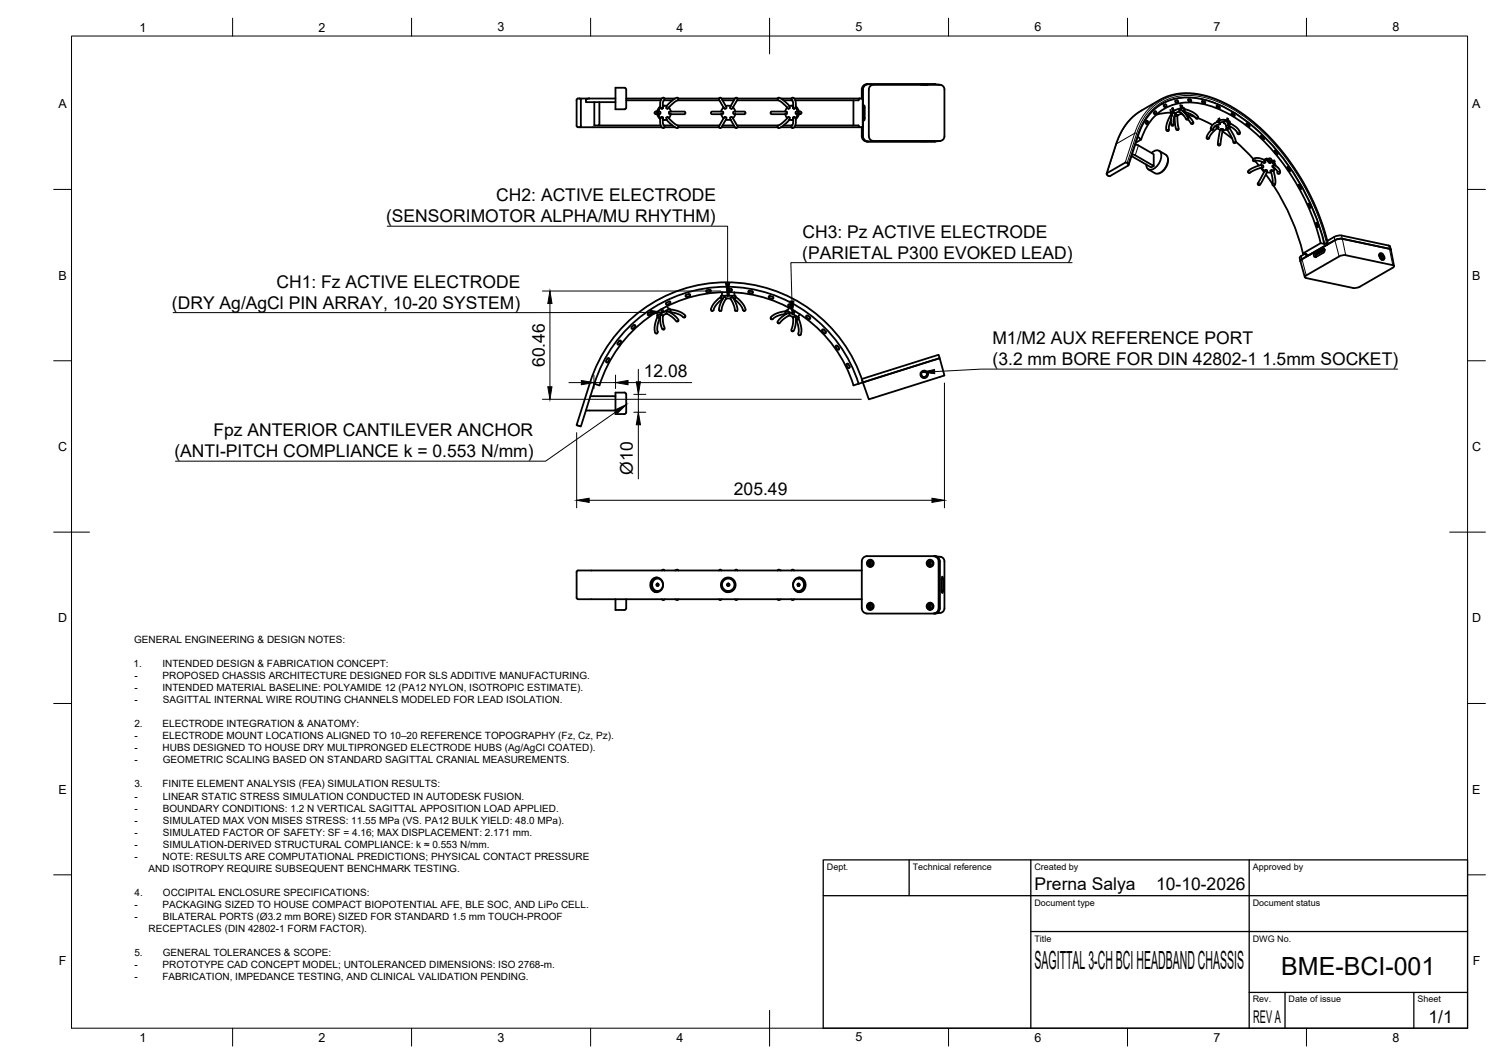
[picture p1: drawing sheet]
<svg xmlns="http://www.w3.org/2000/svg" width="420mm" height="297mm" viewBox="0 0 420 297" stroke-linecap="round" stroke-linejoin="round" font-family="sans-serif">
<!-- layer: Visible -->
<g fill="none" stroke="#000" stroke-width=".51">
<path d="M161.1 27.9v7.2l.4 .4M161.5 35.5h23.4M161.9 27.5l.4 .4M162.3 27.9v7.2M162.3 35.1l-.4 .4M163.7 27.9v.6h8.2M164.6 27.5l-.9 .4M166 28.5v6.5h1.4v-6.5M167.4 35h17.2M171.9 24.5h2.5a1.11 1.11 0 0 1 .5 1.4v3.2a1.07 1.07 0 0 1-.5 1.4h-2.5zM171.9 27.5h-10.4l-.4 .4M174.9 28h9.7"/>
<path d="M174.9 27.5h10M183.2 31.1h.2M183.2 31.9h.7M183.2 31.1l-.3 .4 .3 .4M183.6 31.9l.3 .7 .5 .6M183.9 31.1h-.5l.3 .3v.3l-.3 .2M183.9 31.9h.1M183.9 31.1h.1M184 31.1a.4 .4 0 0 1 .5 .4 .4 .4 0 0 1-.5 .4l.6 1.1 .3-.4 .3 .3v1.7l.5 .8-.3 .4-.4-.2-.4-.6-.1-2M184.4 29.8l-.5 .5-.3 .8M184.5 30l.1-1.9 .4-.7 .4-.1 .3 .4-.5 .7v1.8l-.3 .2-.3-.4-.6 1.1M185.2 33.5h.5"/>
<path d="M185.2 29.6h1.1l-.2 .5 .4 .3 .2-.2M185.3 29.5h.4M185.3 29.5h-.1M185.4 35h2.5M185.4 28h2.5M185.7 35.5h2.9M185.7 27.5h2.9M186.1 32.8l.2 .6h-1.1M186.2 29.6l1.9-1.8 .7-.4 .6-.1 .1 .6-1.3 .8-1.4 1.3M186.6 32.8l1.6 1.5 1.2 .8 .1 .5-.4 .2-.7-.4-2.2-2M186.7 32.8l-.2-.2-.4 .3M186.8 30l-.2 .2"/>
<path d="M186.8 30l.6 1.1M186.9 31.7l.5 .2-.6 1.1M187.4 31.9h.1M187.4 31.1h.1M187.4 31.1l-.5 .2v.5M187.4 31.1h3.8l.3 .3-.3 .5h-3.8M189.3 35h11.7M189.3 28h11.7M189.5 35.5h11.4M189.5 27.5h11.4M201.5 31.1h-2.6l-.3 .3 .3 .5h2.6M201.5 31.1a.41 .41 0 0 1 .6 .4 .41 .41 0 0 1-.6 .4l.6 1.1"/>
<path d="M201.6 35.5h3.7M201.6 27.5h3.7M201.8 35h3.2M201.8 28h3.2M202.1 30h.1M202.1 30l-.6 1.1M202.1 33l-1.2 2.2 .1 .5 .6-.2 1.2-2.1M202.8 29.6l-1.2-2.1-.6-.2-.1 .5 1.2 2.2M202.8 29.6h.1M202.9 32.9l-.4-.3-.4 .4M202.9 32.8l-.1 .6h1.3l1.3 2.2 .5 .1 .1-.5-1.3-2.2M204 32.9l.4-.3 .4 .4"/>
<path d="M204 32.8l.1 .6M204.1 29.6l-1-.1-.3 .1 .1 .2a.38 .38 0 0 1-.3 .5 .38 .38 0 0 1-.5-.3M204.1 29.6l1.3-2.2 .5-.1 .1 .5-1.2 2.2M204.1 29.6a.41 .41 0 0 0 .1 .7 .41 .41 0 0 0 .6-.3M204.8 30l.6 1.1M204.8 30h-.1M205.4 31.1h2.6l.3 .4-.3 .4h-2.6M205.4 31.1l-.5 .2v.4l.5 .2-.6 1.1M205.9 35h11.6M205.9 28h11.6M206 35.5h11.2M206 27.5h11.2"/>
<path d="M218.2 35.5h2.9M218.2 27.5h2.9M218.9 35h2.4M218.9 28h2.4M219.4 31.1l.4 .2v.5M219.4 31.1h-3.9l-.2 .3 .2 .5h3.9M219.8 31.7l-.4 .2 .5 1.1M219.9 30l.2 .2M219.9 30l-.5 1.1M220.1 32.8l-1.4 1.5-1.4 .8v.5l.3 .2 .8-.4 2.2-2M220.1 32.8l.2-.2 .3 .3M220.6 29.6l-1.9-1.8-.8-.4-.5-.1-.1 .6 1.4 .9 1.2 1.2"/>
<path d="M220.6 32.8l-.1 .6h1.1M221.1 29.5h.3M221.5 29.5h.1M221.6 32.8a.72 .72 0 0 1 .7 1l-.2 1.4-.4 .5h-.5l-.1-.4 .4-.8zM221.6 29.6h-1.1l.1 .6-.3 .2-.2-.2M221.6 33.5h-.5M221.9 35.5h18.8M221.9 27.5h18.3M222.2 35h17.6l.1 .3 .3 .2M222.2 30l.2-.7-.2-1.3-.3-.5-.5-.2-.3 .5 .4 .5 .1 1.3a.54 .54 0 0 0 .3 .8l.3-.4 .6 1.1M222.3 29.8l.6 .5 .3 .8M222.8 31.9h.1"/>
<path d="M222.8 31.1h.1M222.8 31.1a.4 .4 0 0 0-.6 .4 .4 .4 0 0 0 .6 .4l-.6 1.1M222.8 31.1h.7M223.2 31.9l-.3 .7-.6 .6M223.4 31.1l-.4 .3 .1 .3 .3 .2h-.6M223.4 31.9h.1M223.5 31.1l.4 .4-.4 .4M238.4 28v7M239.8 27.9l-17.6 .1M240.2 27.5l.7 .1 .2 .3M240.2 27.5l-.4 .4M240.7 35.5v2.5a1.47 1.47 0 0 0 1.5 1.5"/>
<path d="M241.1 35.1l-.4 .4M241.3 29.5h.2l.1 .5v3l-.2 .6-.2-.6zM242.2 39.5h18.9M242.2 23.5h18.9M242.2 23.5a1.45 1.45 0 0 0-1.5 1.5v2.5M244 39.4h18.6M244 39.3a1.28 1.28 0 0 1-1.3-1.3v-13a1.3 1.3 0 0 1 1.3-1.3h18.6a1.29 1.29 0 0 1 1.2 1.3v13a1.3 1.3 0 0 1-1.2 1.3M257.1 39.4h2.1zM257.1 23.6h2.1zM261.1 23.5h-18.6a1.45 1.45 0 0 0-1.5 1.5v13a1.47 1.47 0 0 0 1.5 1.5h18.6M261.1 23.5l1.6 .2M262.7 39.3l-1.6 .2"/>
<path d="M317.9 38.1l.9 .9-1.5 .8M318.8 39a13.9 13.9 0 0 1 17.7-9.9 39.9 39.9 0 0 1 19.6 13.6 62.4 62.4 0 0 1 12.8 25.2M320.3 33.8h.3l.2 .3-.5 .6-.2-.4 .2-.5M322.3 31.4l.4-.3 .3 .1v.4l-.3 .3M322.4 31.4v.3l.3 .2M325.1 29.3l.6-.2 .2 .4-.6 .4zM326.9 30.7l.3 .7M327 31.7l.3 .6M327.2 31.4l-2.5 .2-1.7 .4M327.2 32l-.9 1.5-.5 1.7a1.04 1.04 0 0 0 .3 1.4l.4-.2 .1-1.4 .5-1.3M327.3 32.3h.1M327.4 30.3l.3 .8"/>
<path d="M327.4 32.2l-.1 .1M327.6 30.1l.4 .8M328.5 32.2l-.4 .2M328.6 28.7l.6-.3-.2-.4-.7 .2 .3 .5M329 32.1l-.5 .1M329 32.1h.1M329 32l-.4 .2M329 32.1v2.1l.3 1.7-.3 .4h-.3l-.3-.8-.2-3.1M329.4 31.2h.1M329.4 31.1l.1-.4 .3-.1 1 .6 1 1.4 .1 .7-.5 .1-.9-1.3-1.1-.9M329.4 31.1v.1M329.5 31.1l-1.2 .5-.5-.3-.3 .5-.4 1.9 .1 1.2 .2 .2 .5-.3-.1-1.3 .7-1.9h-.2"/>
<path d="M329.7 29.3l.3 .9M329.9 31.7h.1M329.9 31.7l.6 .4M329.9 29.3l.3 .8M330 31.6l-.1 .1M330 31.7l-1 .5M330.1 31.6l-.2 .1M330.2 29.4l.3 .7M330.9 31.2l-.1 .1M330.9 30.5l-.1-.3a5.1 5.1 0 0 0-3.7 1.5M330.9 30.8l-.4 .2M330.9 30.8l-.1-.2a.99 .99 0 0 1 1.3 .2l2 1.1a.89 .89 0 0 1 .6 1.1l-.5 .2-1.5-1.3-2-.7"/>
<path d="M330.9 30.8l-.6 .1M331 31.5l1.7 1.6 .7 1.1v.2l-.6 .2-.9-1.3M331.6 32l2.1 .6M332.2 28.3l-.3-.5h.7l.2 .4-.6 .1M334.7 33l4 1.9M335.8 28.2l.7 .2 .2 .4-.8-.1zM338.8 34.9l1.5-.9 .6 .5-1.4 .7-.6 1-.4 .1-.3-.4zM339.4 35.3h.1M339.7 35.1l-.5 .4M339.7 35v.2M339.8 35v.3h.5M339.9 29.5l.8 .3 .1 .4-.8-.3z"/>
<path d="M339.9 34.1a2.5 2.5 0 0 1 3.8 .4M340 33.8v.2M340 35.8l.9 .4 .3-.2M340.3 35.3l.1 .2-1.8 1.7-.9 1.5-.5 .1-.1-.3 .1-.7 1.2-1.5M340.4 33.2v.6M340.7 33v.6M341.1 36h.5M341.2 36h.4M341.5 36.7l2.7 2M341.6 36v.3M341.9 34l-1.3 .2M341.9 34.1v.3l.5 .3 .2 .8 .5 .1 .1-.8-.3-.8-.7-.3-.3 .4"/>
<path d="M342.8 36.2l-1.2 .1-.6 4.1-.4 .2-.3-.1-.1-.4 .6-3.9M342.8 33v.6M342.9 35.7l-.3 .2M343.1 34.3l.4 .4M343.1 33.2v.6M343.5 35.8l1.5 2.8 .3 .9-.2 .4-.5-.1-.7-1.9-1.3-2M343.5 33.8v.2M343.5 34.7l.1-.2 .5 .2 1.6 1.1 .6 .8 .1 .7-.5 .2-1-1.4-1.6-.9M343.5 34.7l-.3 .1M343.7 35.3l-.3 .5-.5-.1M344.2 31.6l.6 .3 .2 .4-.2 .1-.6-.3M344.2 31.6l-.2 .1 .2 .4"/>
<path d="M345.3 39.6l4.8 4.8M348.4 34.5l.6 .5 .1 .2-.2 .1M348.4 34.4l-.2 .1v.3l.6 .5M352.2 38h.3l.6 .9h-.3zM309.1 48.5l2.9-8.8 .9-2.3 2.1-3.2 2.4-2.4 6.9-4.1 3-1.2 2.9-.5h2.3l2.1 .3 3.3 .7 5.4 2.3 4.5 2.9 5.5 4.6 4.5 5 4.4 6.1 3.8 6.6 2.9 6.6 2.1 7M314.9 45.5l.4 .4-.1 .3M314.9 45.5l-.6-.1-5 2.9-.1 .3 .5 .6 .4-.1 5.1-2.9M315.3 46.1l3.6-10.6 2.1-3.4 2.2-2.2a14.3 14.3 0 0 1 12.6-2.2 39.6 39.6 0 0 1 20.2 13.5 64.9 64.9 0 0 1 14 26.9M316.1 43.6l5.5 3.1 .7-.4M317.1 40.4l.9 .2 4.3 2.5v3.2l-5.2-3-.8-.2M321.7 42.7l.4-.4a1.41 1.41 0 0 1 1.9-.1 1.41 1.41 0 0 1 .4 1.8 3.9 3.9 0 0 1-3.2 3.4 1.32 1.32 0 0 1-1-1.5M323.8 42.1l1.8 1 .6 .7 .1 1.1-.5 1.7-1.2 1.4-1.2 .5-.7-.1-1.9-1.1"/>
<path d="M350.6 44.9l1.1 1.3M352.2 46.9l.9 1.1M352.3 46l-2.9 1.2a.7 .7 0 0 0-.7 1l.4 .1 1.6-.9 2.2-.8M352.5 46.8l.8 .9M352.7 45.2l-.1 .1M352.7 45.2a.6 .6 0 0 0-.2 .9l.4 .1M352.9 46.2v.4M353.2 44.6l-1.3-.4-1-.1-.7 .2-.2 .5 .3 .2 .7-.2 1 .2 1.2 .5 .3-.2-.2-.5M353.2 44.6l.1 .2M353.6 47.4l-2.2 3.8 .1 .5 .5-.2 1.9-3.4M353.6 47.4l.4 .2-.1 .5h1.2M353.6 47.4l.4 .2"/>
<path d="M353.6 44.4h-.1M353.6 48.7l1.9 2.6M353.9 44.2l-.1 .2M353.9 48.1h.1M354.1 44.8h-.8M354.3 44.4l-1.1 .2M354.4 45.1a.36 .36 0 0 0 .4 .4 .36 .36 0 0 0 .3-.3M354.9 44.9l-.6 .3-.2-.5 .3-.4 .5-.1 .3 .3v.6M355.1 45.2l.9 1-.5 .1v.3l1.1 .9 .4 1h.4l.2-.4-.2-.8-.9-.9-.6-.2M355.2 45.1l-.1 .1M355.2 45.1h.1M355.2 44.7l.9 .8 .2 .7"/>
<path d="M355.3 47.5l-.4 .1 .2 .5M355.7 47.8l.6 2.2v1.1a.51 .51 0 0 1-.1 .6 .51 .51 0 0 1-.6 .1l-.1-1.9-.4-1.8M355.8 51.8a61.2 61.2 0 0 1 8.2 18.9M355.9 44.7l-.2 .4M356.1 47l-.4 .8-.4-.4M356.1 47.3l-.2 .3M356.2 45l-.3 .4M356.2 47.1l-.1 .1M356.4 42.1h-.3v.2l.5 .7 .3 .1-.6-1M359.9 46.7l-.3-.1v.2l.5 .8 .3 .1-.5-.9M362.8 51.6l.3 .2 .4 1-.3-.2zM365.8 57.1l-.4-.2 .4 .9 .3 .3-.3-1"/>
<path d="M363.3 72.9l1.2 4.5M364 70.7l1 .3M364.6 70.9l-1.5 .9 .2 1.1M364.8 70.9v.2M364.9 71.2l.3 .1M365 71l-.1 .2M365 71h-.1M365.8 71.2l-.6 .1M367.5 71.2h.1M367.5 71.2l.1 .5-.2 .1a.66 .66 0 0 1-.1-1.2l2.4-1.3a.66 .66 0 0 1 0 1.2l-2.1 1.3M367.6 62.3l.4 .2 .1 .9-.3-.2zM368.9 67.9l-4.9 2.8"/>
<path d="M368.9 67.9l1.1 .2M369.9 69.5l-2.1 1.2-.3 .5M370 69.7l-2.5 1.5M370.1 69.8l-2.6 1.4M370.8 67.3l2.3-1.3 1.3-.3 13.6 2.8 .3 .3M370.9 68l-.9 .1M370.9 68v.2M385.3 71.3l.1-.2a.82 .82 0 0 1 .9 .4 .82 .82 0 0 1-.2 .9h-.2M385.3 71.2l.6 .5 .1 .7M385.5 72l.4-.3-.4 .3M385.5 70.7a1.19 1.19 0 0 1 1 1.8 1.19 1.19 0 0 1-1-1.8zM385.6 71.3l-.3 .1"/>
<path d="M388.3 68.8l.3 .9M388.6 69.7l.8 4.6M388.6 69.7l-.4-.3-13.2-2.7-.8-.1-1.3 .5-9.2 5.3-.4 .5M389.1 74.8l.4-.5-.4-.3-13.9-2.8-1.1 .4-9.2 5.3-.4 .4 .4 .3 13.8 2.8 1.1-.4 9.2-5.2M172.5 95.8l.1 .4 .4-.1M172.5 95.8l.6-.7h.3l.1 .3-.5 .7M177.4 91.2l.1-.3-.4-.2-.7 .9 .4 .2 .6-.6M181.1 87.6l.6-.5 .4 .1v.3l-.7 .5M181.1 87.5l-.1 .5h.4M183.3 87.2l.5 .8M183.7 88.4l.3 .4 .4-.3M183.7 88.4l-.8 2.3a2.9 2.9 0 0 0 .3 2.4h.4"/>
<path d="M184.4 88.7l-.7 2-.1 1.3 .2 .8-.2 .2M184.6 86.4l.5 .9M185 86.2l.5 .8-.4 .2M186.1 87.6l1.8 1 1.1 1.2h.3l.2-.3-1-1.4-1.8-1.2h-.4l-.1 .6-1.1 .6-.5-.2-.2 .5 .1 1.9 .5 1.6 .3 .1 .4-.4-.5-1.8v-1.7M186.3 85.5l.5 .8M186.9 84.2h.3l.1 .4-1.1 .4-.1-.4 .7-.4M187.1 87.2l1.9 .3 1.2 .5 .6 .5M187.2 86.4l.2 .4-.5 .3M187.2 86.4l-.3-.2-3.3 1.9 .1 .3M187.2 86.4l2.3 .5 1.9 1.2M190.8 88.5l.5 .1M191.4 88.1l-.1 .5"/>
<path d="M191.6 82.4l1-.3 .2 .3-1.1 .5-.2-.2zM197.4 81.1l1-.2 .2 .4-1.2 .3-.1-.2zM198.9 86.8h.1M199.4 86.5l-.4 .3M201.4 82.9l.1 .4h.5M201.4 82.9v-.3h4v.3M201.4 82.9l-1.8 1.6a2.97 2.97 0 0 0-.9 2.2l.2 .1M201.7 81.6v1M201.9 83.5l-1.7 1.5-.9 1.5M202.9 83.3l-.9 1.5-.4 1.8-.3 .2-.4-.1-.1-.3 .4-1.4 1-2 .4-.1 .2 .4h1.3l.4-.4 .5 .6 .8 1.8 .2 1-.1 .5-.5-.1-.6-2-.9-1.4M203.2 80.8l1-.2 .3 .3-.1 .3h-1l-.2-.1zM203.2 81.6v.9h.4v-.9"/>
<path d="M203.2 80.7v.5M203.6 81.1h-.4M203.6 80.7v.5M205 83.5l1.7 1.5 .9 1.7 .3 .1M205.2 81.6v1M205.4 82.9v.4h-.5M205.4 82.9l1.8 1.6 .9 1.4a.57 .57 0 0 1-.2 .9M207.9 86.8h.1M210.1 81.3l-.9-.1-.2 .4 .3 .2M210.1 81.3l.3 .2-.2 .4-.9-.1M215.4 89.1h.1M215.9 82.8l.2 .3-.3 .3-1.1-.4 .3-.4 .8 .3"/>
<path d="M219.6 86.9l-.2 .4 .4 .3M219.6 86.9l.1-.3 3.4 2-.1 .3M219.6 86.9l-2.5 .5a3.1 3.1 0 0 0-1.8 1.4l.1 .3M219.6 87.7l-1.9 .3-.9 .4-1 .7h-.3M220.3 85l1 .3 .1 .4-.2 .2-.9-.4-.1-.2zM220.4 85.9l-.5 .9M220.6 88l-1.5 .9-1.3 1.3-.6-.1v-.4l1.1-1.1 1.4-1 .7-.2 .1 .6 1.1 .6 .4-.2 .3 .2-.1 2-.6 1.9-.5-.3 .4-1.7v-2M220.9 85.1l-.3 .5M221.8 86.7l-.5 .9M222.1 86.9l-.5 .8-.3-.2M222.3 89.2l.8 2.4-.1 1.5M223 88.9l-.2 .4-.5-.3"/>
<path d="M223 88.9l.8 2.6-.1 1.9M223 93.1l.2 .4M223.2 93.6h.1M223.4 87.7l-.5 .8M223.7 93.4l-.5 .2M225.2 88.2l.5-.1 .7 .6-.1 .3-.4 .1-.7-.6zM230.2 93l.3 .1 .2-.4-.9-.8-.2 .4 .6 .7M234.4 97.2v.3l-.4 .1-.6-1 .4-.1 .6 .7M163.7 114.6h8.2M166 107.1l-1.1 3.5M166 107.1l1.4 .5M169.7 100.1l.4-.1 .1 .4"/>
<path d="M169.7 100.1l-.4 .8 .2 .3h.3l.4-.8M171.9 109.6h2.5a1.11 1.11 0 0 1 .5 1.4v3.2a1.07 1.07 0 0 1-.5 1.4h-2.5zM171.9 110.6h-7l-1.2 4M236.5 101.6l.3-.1 .2 .2 .4 .8-.2 .2-.4-.1zM238.4 107.6a37.2 37.2 0 0 0-35.4-26 37.2 37.2 0 0 0-35.5 26M239.9 107.1a38.7 38.7 0 0 0-36.9-27 38.7 38.7 0 0 0-37 27M240.8 105.8l21.4-6.8 .3 1-21.5 6.8zM241 106.8l-2.6 .8M241 106.8l21.5-6.8 1.3 4.8-21.1 6.7zM241.1 106.8a40 40 0 0 0-38.2-28 40 40 0 0 0-38.1 28l-3.7 11.9 1.2 .4 1.4-4.5M258.9 104.2a.79 .79 0 0 1-.5 1 .79 .79 0 0 1-1-.5M184.9 159.3l.4-.3 .4 .3"/>
<path d="M188.6 159.3l.5-.3 .4 .3M200.9 159.3a.39 .39 0 0 1 .3-.3 .39 .39 0 0 1 .4 .3M205.3 159.3v-.1a.38 .38 0 0 1 .4-.2 .38 .38 0 0 1 .3 .3M217.2 159.3l.3-.3 .7 .3M221.1 159.3l.3-.3 .5 .3M240.8 159.3h-79.3l-.4 .4v7.2M242.2 155.3h18.6a1.49 1.49 0 0 1 1.7 1.5v13a1.47 1.47 0 0 1-1.4 1.5M242.2 155.3a1.45 1.45 0 0 0-1.5 1.5v13a1.47 1.47 0 0 0 1.5 1.5M243.1 156.8l.3-.1-.2 .6 .2 .6a.59 .59 0 0 1-.5-.5 .59 .59 0 0 1 .2-.6zM243.2 156.7v1.1M243.2 156.3a1.01 1.01 0 0 0-.8 1 1.01 1.01 0 0 0 .8 1M243.9 157.1v.3"/>
<path d="M259.9 156.3a1.01 1.01 0 0 0-.9 1 1.01 1.01 0 0 0 .9 1M260.1 156.7a.61 .61 0 0 0-.6 .6 .61 .61 0 0 0 .6 .6M260.1 156.7l-.2 .6 .2 .6M260.6 157.1v.3M260.8 155.3a1.45 1.45 0 0 1 1.4 1.5v13a1.47 1.47 0 0 1-1.4 1.5M261.2 155.3l1.5 .1a1.29 1.29 0 0 1 1.1 1.4v13a1.31 1.31 0 0 1-1.1 1.3l-1.5 .2M161.1 166.9l.4 .4h3.7h75.6M171.9 167.3v3h2.5a1.07 1.07 0 0 0 .5-1.4v-1.6M182.3 161.7l1-.5a2 2 0 0 1 1.9 2.3 2 2 0 0 1-2.6 1.6l-.7-.7-.2-.9 .1-1zM182.6 162a1.63 1.63 0 0 1 2.3 .2 1.63 1.63 0 0 1-.1 2.3 1.63 1.63 0 0 1-2.3-.2 1.63 1.63 0 0 1 .1-2.3zM183.6 161.2a2.08 2.08 0 0 0-1.7 2.1 2.08 2.08 0 0 0 1.7 2M184.9 167.3l.4 .2 .4-.2"/>
<path d="M188.6 167.3l.5 .2 .4-.2M200.9 167.3a.39 .39 0 0 0 .3 .2 .39 .39 0 0 0 .4-.2M205.3 167.3a.38 .38 0 0 0 .4 .2 .38 .38 0 0 0 .3-.2M217.2 167.3l.3 .2 .7-.2M221.1 167.3l.3 .2 .5-.2M222 162a1.63 1.63 0 0 1 2.3 .2 1.63 1.63 0 0 1-.1 2.3 1.63 1.63 0 0 1-2.3-.2 1.63 1.63 0 0 1 .1-2.3zM222.1 161.8l1.1-.6a2.03 2.03 0 0 1 1.8 2.2 2.03 2.03 0 0 1-2.1 1.9l-.8-.5-.5-1v-1.2zM223.2 161.2a2.08 2.08 0 0 1 1.7 2.1 2.08 2.08 0 0 1-1.7 2M242.2 171.3h18.9M243.1 168.8l.3-.1-.2 .6 .2 .6a.59 .59 0 0 1-.5-.5 .59 .59 0 0 1 .2-.6zM243.2 168.7v1.1M243.2 169.8h.1"/>
<path d="M243.2 168.3a1.01 1.01 0 0 0-.8 1 1.01 1.01 0 0 0 .8 1M243.9 169.1v.3M259.9 168.3a1.01 1.01 0 0 0-.9 1 1.01 1.01 0 0 0 .9 1M260.1 168.7a.61 .61 0 0 0-.6 .6 .61 .61 0 0 0 .6 .6M260.1 168.7l-.2 .6 .2 .6M260.6 169.1v.3M263.5 161.8v3M263.5 161.8l-.2-.8-.3 .8v3l.3 .8 .2-.8"/>
<circle cx="258.2" cy="104.5" r=".79"/>
<circle cx="258.2" cy="104.5" r="1.05"/>
<circle cx="243.1" cy="157.2" r=".99"/>
<circle cx="243.3" cy="157.3" r=".59"/>
<circle cx="259.8" cy="157.2" r=".99"/>
<circle cx="260" cy="157.3" r=".59"/>
<circle cx="183.7" cy="163.2" r=".29"/>
<circle cx="183.7" cy="163.2" r=".33"/>
<circle cx="203.4" cy="163.3" r=".35"/>
<circle cx="203.4" cy="163.3" r="1.75"/>
<circle cx="203.4" cy="163.3" r=".31"/>
<circle cx="203.4" cy="163.3" r="2.05"/>
<circle cx="223.1" cy="163.3" r=".29"/>
<circle cx="223.1" cy="163.3" r=".33"/>
<circle cx="243.1" cy="169.2" r=".99"/>
<circle cx="243.3" cy="169.3" r=".59"/>
<circle cx="259.8" cy="169.2" r=".99"/>
<circle cx="260" cy="169.3" r=".59"/>
</g>
<g fill="#000">
<circle cx="184" cy="31.9" r=".25"/>
<circle cx="184" cy="31.1" r=".25"/>
<circle cx="222.8" cy="31.9" r=".25"/>
<circle cx="222.8" cy="31.1" r=".25"/>
</g>
<!-- layer: Visible Narrow -->
<g fill="none" stroke="#000" stroke-width=".28">
<path d="M317 37.2l-5.1 2.9-2.7 8.3M317 37.2l-2.7 8.2M317 37.2l.6 .1M317.5 37.3a14.6 14.6 0 0 1 17.5-10.8 37.2 37.2 0 0 1 19.2 11.4 66.2 66.2 0 0 1 16.7 30.1M317.5 37.3l-2.6 8.2M317.8 37.6l-2.6 8.2M317.9 37.6v.3M317.9 37.6a14.4 14.4 0 0 1 17.2-10.7 36.8 36.8 0 0 1 19 11.3 65.4 65.4 0 0 1 16.5 29.7M318.9 30.8a16.5 16.5 0 0 0-7.1 9.5M320.5 34.6l-.1 .1M320.7 34.2l-.5 .3M322.7 31.9h-.1"/>
<path d="M323 31.6l-.5 .3M324 27.9a15.9 15.9 0 0 0-7 9.3M324.6 29a16.8 16.8 0 0 1 14.4-.4 48.5 48.5 0 0 1 22 19 64.1 64.1 0 0 1 9 20.5M325.5 29.1l-.4 .3M325.8 36.3l.5 .2M326.3 36.5h.1M326.6 36.1l-.8 .2M327 32.2l.3 .2M327.4 34.7l.3 .4M327.7 35.1h.1M327.7 31.5h.4l.2 .5M327.7 31.5l-.5 1.4 .1 1.8"/>
<path d="M327.9 34.7l-.7 .2M328.4 28.1l-.1 .1M328.8 28l-.5 .3M328.9 32.3l-.3 .2-.4-.1M329 36.3h.1M329.3 35.9l-.7 .2M329.7 30.6l1.2 1 .8 1.3M329.9 30.6l-.4 .3 .1 .4M330.2 31.9h.1M331.1 30.5l-.1 .7M331.8 33.4h.1M331.9 32.9l-.1 .5"/>
<path d="M332 32.9l-.7 .3M332 27.7l-.1 .1M332.5 27.7l-.6 .4M333.2 34.6h.1M333.4 34.1l-.7 .3M334.1 31.9l.6 .7-.6 .4M334.5 33.1h.1M334.7 33l-.1 .1M335.9 28.2l-.1 .1M336.4 28.3l-.5 .3M337.1 38.4l.4-.1 .3 .2M337.1 38.4l.3 .3"/>
<path d="M337.4 38.7h.1M338.2 35.9l.4-.2 .3 .3M338.5 35.7l.1 .5M338.6 36.2h.1M339.4 34.4l-.8 .6-.3 .8M339.6 35.2l.4 .6M340 29.5l-.2 .1M340.3 34l.3 .4-.2 .4M340.6 29.7l-.6 .3M340.9 36.2l.7 .2M342.2 33.7l-.3 .4 .3 .4M342.3 33.7l.5 .5 .2 .9"/>
<path d="M342.9 35.6h.1M343.1 35.1l-.2 .5M343.3 35.3l-.4-.3-.4 .3M343.5 35.8l-.6 .5M343.8 34.5l-.3 .3 .1 .5M344.2 31.6l-.2 .1M344.7 31.9l-.4 .3M344.9 39.9h.1M344.9 39.9l.1 .1M345.3 39.5l-.5-.1-.3 .3M346.1 37.4h.1M346.3 36.6l.1 .4-.4-.1-.3 .3"/>
<path d="M346.4 37.2l-.3 .2M348.4 34.5l-.3 .1M348.9 34.8l-.3 .3M352.5 38l-.3 .1M353 38.5l-.4 .2M318 40.6l-.9 2.8M325.6 43.1a2.98 2.98 0 0 1-.4 4l-.4 .5a2.05 2.05 0 0 1-2.2 .7M340.2 40.3l.5-.2 .3 .2M340.6 40.6h.1M340.6 40.6h-.2M348.6 47.8l.3 .3M348.7 47.7l.5 .1v.4"/>
<path d="M348.8 48.1h.1M350.1 44.4l.5 .1v.5M350.2 44.4v.4M350.2 44.8h.1M351.4 51.1h.4l.2 .4M351.6 51.5h.1M351.6 51.5l-.1 .1M352.3 46.1l.2 .7M353.2 44.6v.4l-.4 .3M353.3 47.8l.6 .3M354.2 44.6l.4-.1 .2 .5M354.4 44.9h.1"/>
<path d="M354.7 44.6l-.3 .3M354.9 44.2l-.3 .3M355.2 45.1l-.3 .2-.4-.1M355.5 51.3l.5-.1 .2 .4M355.7 51.7h.1M355.7 51.7l.2 .1M355.8 47.8l-.7 .3M356.2 46.2l-.4 .2 .1 .5M356.3 42.1l-.2 .2M356.8 42.7l-.3 .2M356.8 48.1l.5-.2 .2 .4M357.1 48.4h.1"/>
<path d="M357.6 48.3l-.5 .1M357.6 47.7l-.1 .5M359.9 46.8l-.3 .1M360.3 47.4l-.3 .1M363.1 51.8l-.3 .2M363.5 52.4l-.3 .2M365.8 57.1l-.3 .1M366.1 57.7l-.3 .2M363.5 71.4l1.4 5.5M364.9 70.9v.1M367.3 70.6l.5 .1M368 62.5l-.4 .2"/>
<path d="M368.2 63.2l-.3 .1M369.4 69.4l.5 .1M372.7 66.2l1.4 5.4M374.8 65.8l1.1 5.5M387.9 68.5l1.2 5.5"/>
</g>
<!-- layer: BORDER -->
<g fill="none" stroke="#000" stroke-width=".28">
<path d="M20 10.1h390v276.9h-390zM65 5.1v5M115 5.1v5M165 5.1v5M215 5.1v10M265 5.1v5M315 5.1v5M365 5.1v5M15 52.9h5M410 52.9h5M15 100.7h5M410 100.7h5"/>
<path d="M15 148.6h10M405 148.6h10M15 196.4h5M410 196.4h5M15 244.2h5M410 244.2h5M65 287v5M115 287v5M165 287v5M215 282.1v9.9M265 287v5M315 287v5"/>
<path d="M365 287v5"/>
</g>
<!-- layer: TITLEBLOCK -->
<path d="M230 240.1h180v46.9h-180zM230 250h180M254 240.1v9.9M288 240.1v46.9M349 240.1v46.9M288 260.1h122M349 277.1h61M359 277.1v9.9M395 277.1v9.9" fill="none" stroke="#000" stroke-width=".36"/>
<!-- layer: FD_Dimensions -->
<g fill="none" stroke="#000" stroke-width=".28">
<path d="M151.5 81.2h49.9M153.6 84.7v23.3M151.5 111.5h89.1M158.9 106.8h3.5M165.9 104.7v3.8M165.9 106.8h6.1M172 104.7v3.8M175.5 106.8h17.8M177.1 110.1h3.3M177.1 115.1h3.3M178.3 103.1v3.5M178.3 110.1v5"/>
<path d="M178.3 118.6v15.1M263.8 106.9v34.9M161.1 120.8v21M164.6 139.7h95.7"/>
</g>
<path d="M153.6 81.2l.6 3.5h-1.2zM153 108h1.2l-.6 3.5zM162.4 106.2l3.5 .6-3.5 .6zM172 106.8l3.5-.6v1.2zM177.8 106.6h1.1l-.6 3.5zM178.3 115.1l.6 3.5h-1.1zM161.1 139.7l3.5-.6v1.2zM260.3 139.1l3.5 .6-3.5 .6z" fill="#000" stroke="#000" stroke-width=".28"/>
<!-- layer: Leaders -->
<path d="M202.7 79h1.2l-.6 3.5zM181.7 86.6l3.4 .6-3.4 .6zM220.6 84.1l1.2-.1-.5 3.5zM171.7 114.5l3.3-1.5-2.6 2.4zM257.6 103.9l3.5-.7v1.1z" fill="#000" stroke="#000" stroke-width=".28"/>
<path d="M108.2 63.1h95.1v15.9M299.5 73.3h-78.6l.3 10.7M181.7 87.2l-133.4 .1M172.1 115l-19.7 13.7h-103.4M390.4 103h-116.3l-13 .7" fill="none" stroke="#000" stroke-width=".28"/>
<g font-size="7">
<text x="289" y="270.6">SAGITTAL 3-CH BCI HEADBAND CHASSIS</text>
<text x="357.9" y="272.3">BME-BCI-001</text>
</g>
<g font-size="4.9">
<text x="138.6" y="56.2">CH2: ACTIVE ELECTRODE</text>
<text x="107.9" y="62.1">(SENSORIMOTOR ALPHA/MU RHYTHM)</text>
<text x="224.2" y="66.4">CH3: Pz ACTIVE ELECTRODE</text>
<text x="224.1" y="72.3">(PARIETAL P300 EVOKED LEAD)</text>
<text x="77.2" y="80.4">CH1: Fz ACTIVE ELECTRODE</text>
<text x="48" y="86.3">(DRY Ag/AgCl PIN ARRAY, 10-20 SYSTEM)</text>
<text x="277.2" y="96.1">M1/M2 AUX REFERENCE PORT</text>
<text x="152.2" y="102.5" transform="rotate(-90 152.2 102.5)">60.46</text>
<text x="179.8" y="105.4">12.08</text>
<text x="277.3" y="102">(3.2 mm BORE FOR DIN 42802-1 1.5mm SOCKET)</text>
<text x="59.6" y="121.8">Fpz ANTERIOR CANTILEVER ANCHOR</text>
<text x="48.7" y="127.7">(ANTI-PITCH COMPLIANCE k = 0.553 N/mm)</text>
<text x="176.8" y="132.5" transform="rotate(-90 176.8 132.5)">Ø10</text>
<text x="205" y="138.2">205.49</text>
<text x="289" y="248.5">Prerna Salya</text>
<text x="323" y="248.5">10-10-2026</text>
<text x="350.1" y="285.7">REV A</text>
<text x="399.1" y="285.7">1/1</text>
</g>
<g font-size="3.5">
<text x="39" y="8.8">1</text>
<text x="89" y="8.8">2</text>
<text x="139" y="8.8">3</text>
<text x="189" y="8.8">4</text>
<text x="239" y="8.8">5</text>
<text x="289" y="8.8">6</text>
<text x="339" y="8.8">7</text>
<text x="389" y="8.8">8</text>
<text x="16.3" y="30.2">A</text>
<text x="411.3" y="30.2">A</text>
<text x="16.3" y="78">B</text>
<text x="411.3" y="78">B</text>
<text x="16.2" y="125.9">C</text>
<text x="411.2" y="125.9">C</text>
<text x="16.2" y="173.7">D</text>
<text x="411.2" y="173.7">D</text>
<text x="16.3" y="221.6">E</text>
<text x="411.3" y="221.6">E</text>
<text x="16.4" y="269.4">F</text>
<text x="411.4" y="269.4">F</text>
<text x="39" y="290.8">1</text>
<text x="89" y="290.8">2</text>
<text x="139" y="290.8">3</text>
<text x="189" y="290.8">4</text>
<text x="239" y="290.8">5</text>
<text x="289" y="290.8">6</text>
<text x="339" y="290.8">7</text>
<text x="389" y="290.8">8</text>
</g>
<g font-size="2.8">
<text x="37.5" y="179.5">GENERAL ENGINEERING &amp; DESIGN NOTES:</text>
<text x="37.3" y="186.2">1.</text>
<text x="37.5" y="189.6">-</text>
<text x="45.4" y="186.2">INTENDED DESIGN &amp; FABRICATION CONCEPT:</text>
<text x="45.4" y="189.6">PROPOSED CHASSIS ARCHITECTURE DESIGNED FOR SLS ADDITIVE MANUFACTURING.</text>
<text x="37.5" y="193">-</text>
<text x="37.5" y="196.3">-</text>
<text x="45.4" y="193">INTENDED MATERIAL BASELINE: POLYAMIDE 12 (PA12 NYLON, ISOTROPIC ESTIMATE).</text>
<text x="45.5" y="196.3">SAGITTAL INTERNAL WIRE ROUTING CHANNELS MODELED FOR LEAD ISOLATION.</text>
<text x="37.5" y="203">2.</text>
<text x="45.4" y="203">ELECTRODE INTEGRATION &amp; ANATOMY:</text>
<text x="37.5" y="206.4">-</text>
<text x="37.5" y="209.8">-</text>
<text x="45.4" y="206.4">ELECTRODE MOUNT LOCATIONS ALIGNED TO 10–20 REFERENCE TOPOGRAPHY (Fz, Cz, Pz).</text>
<text x="45.4" y="209.8">HUBS DESIGNED TO HOUSE DRY MULTIPRONGED ELECTRODE HUBS (Ag/AgCl COATED).</text>
<text x="37.5" y="213.1">-</text>
<text x="45.5" y="213.1">GEOMETRIC SCALING BASED ON STANDARD SAGITTAL CRANIAL MEASUREMENTS.</text>
<text x="37.5" y="219.8">3.</text>
<text x="45.4" y="219.8">FINITE ELEMENT ANALYSIS (FEA) SIMULATION RESULTS:</text>
<text x="37.5" y="223.2">-</text>
<text x="37.5" y="226.6">-</text>
<text x="45.4" y="223.2">LINEAR STATIC STRESS SIMULATION CONDUCTED IN AUTODESK FUSION.</text>
<text x="45.4" y="226.6">BOUNDARY CONDITIONS: 1.2 N VERTICAL SAGITTAL APPOSITION LOAD APPLIED.</text>
<text x="37.5" y="229.9">-</text>
<text x="37.5" y="233.3">-</text>
<text x="45.5" y="229.9">SIMULATED MAX VON MISES STRESS: 11.55 MPa (VS. PA12 BULK YIELD: 48.0 MPa).</text>
<text x="45.5" y="233.3">SIMULATED FACTOR OF SAFETY: SF = 4.16; MAX DISPLACEMENT: 2.171 mm.</text>
<text x="37.5" y="236.7">-</text>
<text x="45.5" y="236.7">SIMULATION-DERIVED STRUCTURAL COMPLIANCE: k ≈ 0.553 N/mm.</text>
<text x="37.5" y="240">-</text>
<text x="41.5" y="243.4">AND ISOTROPY REQUIRE SUBSEQUENT BENCHMARK TESTING.</text>
<text x="45.4" y="240">NOTE: RESULTS ARE COMPUTATIONAL PREDICTIONS; PHYSICAL CONTACT PRESSURE</text>
<text x="37.6" y="250.1">4.</text>
<text x="45.5" y="250.1">OCCIPITAL ENCLOSURE SPECIFICATIONS:</text>
<text x="37.5" y="253.5">-</text>
<text x="37.5" y="256.9">-</text>
<text x="45.4" y="253.5">PACKAGING SIZED TO HOUSE COMPACT BIOPOTENTIAL AFE, BLE SOC, AND LiPo CELL.</text>
<text x="45.4" y="256.9">BILATERAL PORTS (Ø3.2 mm BORE) SIZED FOR STANDARD 1.5 mm TOUCH-PROOF</text>
<text x="41.5" y="260.3">RECEPTACLES (DIN 42802-1 FORM FACTOR).</text>
<text x="37.5" y="267">5.</text>
<text x="45.5" y="267">GENERAL TOLERANCES &amp; SCOPE:</text>
<text x="37.5" y="270.3">-</text>
<text x="37.5" y="273.7">-</text>
<text x="45.4" y="273.7">FABRICATION, IMPEDANCE TESTING, AND CLINICAL VALIDATION PENDING.</text>
<text x="45.4" y="270.3">PROTOTYPE CAD CONCEPT MODEL; UNTOLERANCED DIMENSIONS: ISO 2768-m.</text>
</g>
<g font-size="2.5">
<text x="231" y="242.9">Dept.</text>
<text x="255" y="242.9">Technical reference</text>
<text x="289" y="242.9">Created by</text>
<text x="350" y="242.9">Approved by</text>
<text x="289" y="252.8">Document type</text>
<text x="350" y="252.8">Document status</text>
<text x="289" y="262.9">Title</text>
<text x="350" y="262.9">DWG No.</text>
<text x="350" y="279.9">Rev.</text>
<text x="360" y="279.9">Date of issue</text>
<text x="396" y="279.9">Sheet</text>
</g>
</svg>
